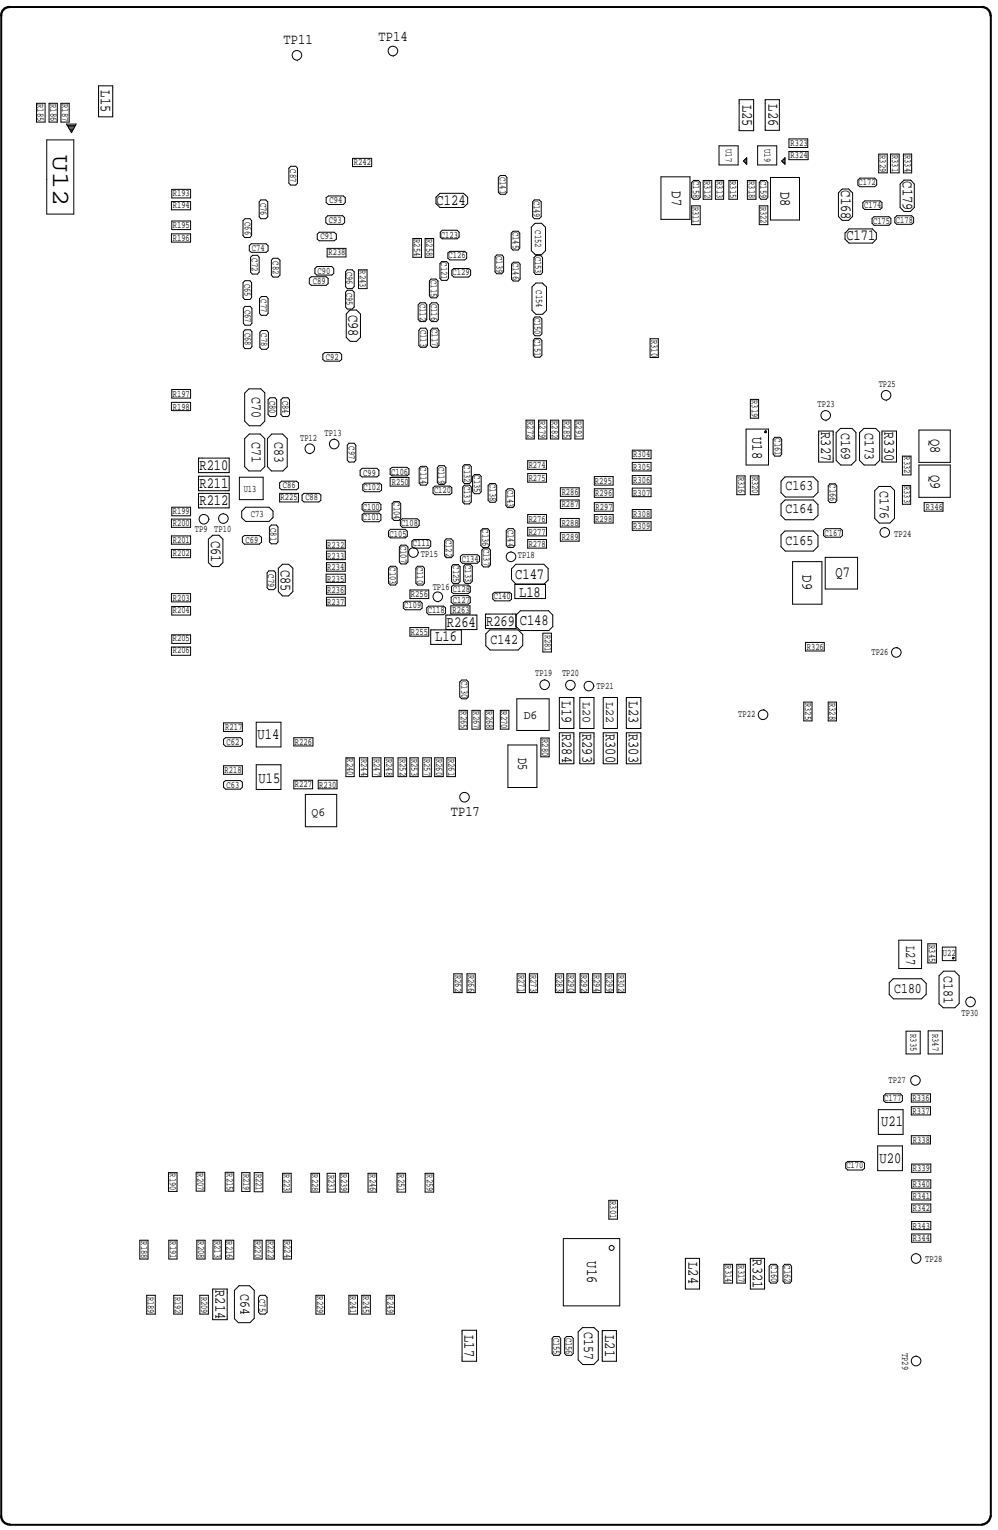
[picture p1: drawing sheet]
<svg xmlns="http://www.w3.org/2000/svg" width="128mm" height="196mm" viewBox="0 0 128 196" stroke-linecap="round" stroke-linejoin="round" font-family="sans-serif">
<g fill="none" stroke="#000" stroke-width=".13">
<path d="M4.7 13.3h1.1v2.4h-1.1zM6 18h3.5v9.5h-3.5zM6.3 13.3h1.1v2.4h-1.1zM7.8 13.3h1.1v2.4h-1.1zM8.5 15.9h1.3l-.6 1.1zM8.6 16.1h1.1M8.8 16.3h.8M8.8 16.4h.7M8.9 16.6h.5M9 16.8h.3M9.1 16.9h.1M12.6 11h1.9v4h-1.9z"/>
<path d="M38.1 7.8h.1M50.4 7.2h.1M92.3 18.7h2.4v2.5h-2.4zM94.9 12.8h1.8v4h-1.8zM97.2 18.7h2.5v2.5h-2.5zM98.2 12.8h1.8v3.9h-1.8zM101.2 19.4h2.5v1.1h-2.5zM101.2 17.8h2.5v1.1h-2.5zM112.8 19.8h1.1v2.4h-1.1zM114.3 19.8h1.1v2.4h-1.1zM115.9 19.8h1.1v2.4h-1.1zM22 25.9h2.5v1h-2.5z"/>
<path d="M22 30h2.5v1.1h-2.5zM22 24.3h2.5v1.1h-2.5zM22 28.4h2.5v1.1h-2.5zM31.4 39.3h.7l.2 .3v1.9l-.2 .3h-.7l-.2-.3v-1.9zM31.4 36h.7l.2 .3v1.9l-.2 .3h-.7l-.2-.3v-1.9zM31.4 28.1h.7l.2 .2v1.9l-.2 .3h-.7l-.2-.3v-1.9zM32 31.5l.2-.2h2l.2 .2v.7l-.2 .2h-2l-.2-.2zM32.4 32.8h.7l.2 .2v1.9l-.2 .3h-.7l-.2-.3v-1.9zM33.5 25.7h.6l.3 .2v1.9l-.3 .3h-.6l-.2-.3v-1.9zM33.6 38.1h.6l.2 .2v1.9l-.2 .3h-.7l-.2-.3v-1.9zM35 33.2h.7l.2 .2v1.9l-.2 .3h-.7l-.2-.3v-1.9zM37.3 21.3h.7l.2 .3v1.9l-.2 .3h-.7l-.2-.3v-1.9z"/>
<path d="M39.7 35.7l.3-.2h1.9l.2 .2v.7l-.2 .2h-1.9l-.3-.2zM40.4 34.5l.3-.3h1.9l.2 .3v.6l-.2 .2h-1.9l-.3-.2zM40.7 30.1l.3-.3h1.9l.3 .3v.6l-.3 .2h-1.9l-.3-.2zM41.9 25.4l.3-.2h1.9l.2 .2v.6l-.2 .3h-1.9l-.3-.3zM42 31.9h2.4v1.1h-2.4zM42.1 27.7h1.9l.2 .3v.6l-.2 .2h-1.9l-.3-.2v-.6zM44.6 34.6h.6l.3 .3v1.9l-.3 .3h-.6l-.2-.3v-1.9zM44.6 37.3h.6l.3 .2v1.9l-.3 .3h-.6l-.2-.3v-1.9zM44.8 39.9l.1-.1h.9l.5 .5v3l-.5 .5h-.9l-.5-.5v-3zM45.2 20.3h2.5v1.1h-2.5zM46 34.6h1.1v2.5h-1.1zM53 30.6h1.1v2.4h-1.1z"/>
<path d="M53.9 38.9h.7l.2 .2v1.9l-.2 .3h-.7l-.2-.3v-1.9zM54.6 30.6h1.1v2.4h-1.1zM55.3 35.8h.7l.2 .3v1.9l-.2 .2h-.7l-.2-.2v-1.9zM55.4 38.9h.6l.2 .2v1.9l-.2 .3h-.6l-.3-.3v-1.9zM56 25.3l.5-.5h3l.5 .5v.8l-.5 .5h-3l-.5-.5zM56.7 33.6h.6l.3 .2v1.9l-.2 .3h-.7l-.2-.3v-1.9zM56.8 29.6h1.9l.2 .2v.6l-.2 .3h-1.9l-.3-.3v-.6zM57.5 32.5l.2-.2h1.9l.3 .2v.7l-.3 .2h-1.9l-.2-.2zM58 34.7l.2-.2h1.9l.3 .2v.6l-.3 .3h-1.9l-.2-.3zM63.7 32.7h.7l.2 .3v1.9l-.2 .2h-.7l-.2-.2v-1.9zM64.2 22.5h.6l.3 .3v1.9l-.3 .2h-.6l-.2-.2v-1.9zM65.9 29.7h.6l.2 .2v1.9l-.2 .3h-.7l-.2-.3v-1.9z"/>
<path d="M65.9 33.7h.6l.2 .2v1.9l-.2 .3h-.6l-.3-.3v-1.9zM68.3 36.8l.5-.5h.8l.5 .5v3l-.5 .6h-.8l-.5-.6zM68.6 25.7h.6l.3 .2v1.9l-.3 .3h-.6l-.2-.3v-1.9zM68.6 28.8l.1-.1h.8l.5 .5v3l-.5 .5h-.8l-.5-.5v-3zM68.8 32.8h.6l.2 .3v1.9l-.2 .2h-.7l-.2-.2v-1.9zM84.8 22.7h3.7v5.5h-3.7zM88.8 26.4h1.1v2.4h-1.1zM89 23.2h.7l.2 .2v1.9l-.2 .3h-.7l-.2-.3v-1.9zM90.2 23.2h1.1v2.4h-1.1zM91.8 23.2h1.1v2.4h-1.1zM93.5 23.2h1.1v2.4h-1.1zM95.4 20.7h.4"/>
<path d="M95.4 20.7l.4-.5v.9zM95.5 20.8h.3M95.6 20.5h.2M95.7 21h.1M95.7 20.3h.1M95.9 23.2h1.1v2.4h-1.1zM97.4 26.4h1.1v2.4h-1.1zM97.7 23.2h.6l.2 .2v1.9l-.2 .3h-.6l-.3-.3v-1.9zM98.9 22.8h3.7v5.4h-3.7zM100.3 20.7l.4-.5v.9zM100.4 20.7h.3M100.4 20.8h.3"/>
<path d="M100.5 20.5h.2M100.6 21h.1M100.7 20.3h.1M108 24.4l.1-.1h.8l.5 .5v3l-.5 .5h-.8l-.5-.5v-3zM109 29.4h3l.5 .5v.8l-.5 .5h-3l-.6-.5v-.8zM110.1 23.1l.3-.2h1.9l.2 .2v.7l-.2 .2h-1.9l-.3-.2zM110.7 26l.3-.2h1.9l.3 .2v.7l-.3 .2h-1.9l-.3-.2zM111.9 28l.3-.2h1.9l.2 .2v.7l-.2 .2h-1.9l-.3-.2zM115.1 27.7h1.9l.3 .3v.6l-.3 .2h-1.9l-.3-.2v-.6zM115.5 23.6l.5-.5h.8l.5 .5v3l-.5 .5h-.8l-.5-.5zM22 51.7h2.5v1h-2.5zM22 50h2.5v1.1h-2.5z"/>
<path d="M25.5 58.8h3.9v1.9h-3.9zM31.4 56.3l.6-.6h1.4l.6 .6v3.6l-.6 .6h-1.4l-.6-.6zM31.4 42.3h.7l.2 .3v1.9l-.2 .3h-.7l-.2-.3v-1.9zM32 49.9h1.5l.5 .5v3.7l-.6 .6h-1.4l-.6-.6v-3.6zM33.6 42.4h.6l.2 .3v1.9l-.2 .2h-.6l-.3-.2v-1.9zM34.4 51.3l.3-.2h.6l.2 .2v1.9l-.2 .3h-.6l-.3-.3zM34.9 55.7h1.4l.6 .6v3.6l-.6 .6h-1.5l-.5-.6v-3.6zM36.1 51.3l.2-.2h.6l.3 .2v1.9l-.3 .3h-.6l-.2-.3zM39.8 58.3h.1M41.4 45.5l.3-.2h1.9l.2 .2v.7l-.2 .2h-1.9l-.3-.2zM42.9 56.4h.1M44.8 56.9h.7l.2 .3v1.9l-.2 .2h-.7l-.2-.2v-1.9z"/>
<path d="M54 42.1h.6l.3 .3v1.9l-.3 .3h-.6l-.2-.3v-1.9zM54 59.9h.7l.2 .2v1.9l-.2 .3h-.7l-.2-.3v-1.9zM55.5 42.1h.6l.2 .3v1.9l-.2 .3h-.6l-.3-.3v-1.9zM56.3 59.8h.7l.2 .2v1.9l-.2 .3h-.7l-.2-.3v-1.9zM59.6 59.7h.7l.2 .2v1.9l-.2 .3h-.7l-.2-.3v-1.9zM67.5 53.9h1.1v2.5h-1.1zM67.7 59.2h2.4v1.1h-2.4zM68.7 43.4h.6l.2 .3v1.9l-.2 .3h-.6l-.3-.3v-1.9zM68.7 40.7h.6l.2 .2v2l-.2 .2h-.6l-.3-.2v-2zM69.1 53.9h1.1v2.5h-1.1zM70.6 53.9h1.1v2.5h-1.1zM72.2 53.9h1.1v2.5h-1.1z"/>
<path d="M73.8 53.9h1v2.5h-1zM81.1 59.4h2.5v1.1h-2.5zM81.1 57.8h2.5v1.1h-2.5zM83.4 43.5h1.1v2.4h-1.1zM95.7 55.1h2.9v4.6h-2.9zM96.3 51.3h1.1v2.4h-1.1zM98.1 55.4l.1 .2 .1-.2M98.2 55.6h.1M98.2 55.3v.1M98.2 55.3h.1M98.2 55.3l.1 .1M98.4 55.4v.1"/>
<path d="M99.4 56.1h.7l.2 .3v1.9l-.2 .3h-.7l-.2-.3v-1.9zM105.1 55.3h1.8v4h-1.8zM106 54h.1M107.3 55.6l.6-.6h1.4l.5 .5v3.6l-.5 .6h-1.4l-.6-.6zM110.9 55h1.5l.5 .5v3.6l-.6 .6h-1.4l-.6-.6v-3.5zM113.2 55.3h1.9v4h-1.9zM113.7 51.4h.1M115.8 58.6h1.1v2.4h-1.1zM117.9 55.2h4.1v4.2h-4.1zM117.9 59.7h4.1v4.2h-4.1zM22 66.6h2.5v1.1h-2.5zM22 68.8h2.5v1.1h-2.5z"/>
<path d="M22 70.5h2.5v1.1h-2.5zM22 76.2h2.5v1.1h-2.5zM22 65.1h2.5v1.1h-2.5zM22 77.9h2.5v1.1h-2.5zM25.5 61.1h3.9v1.9h-3.9zM25.5 63.3h3.9v1.9h-3.9zM26.7 69.2l.6-.5h.8l.5 .5v3l-.5 .5h-.8l-.6-.5zM26.8 66.6v.1M28.6 65.9h.1M30.7 61.3h3.1v2.8h-3.1zM31 65.6l.5-.5h3l.5 .5v.8l-.5 .5h-3l-.5-.5zM31.1 69l.3-.2h1.9l.3 .2v.6l-.3 .3h-1.9l-.3-.3z"/>
<path d="M34.5 73.3h.7l.2 .2v1.9l-.3 .3h-.6l-.2-.3v-1.9zM34.6 67.7l.2-.3h.7l.2 .3v1.9l-.2 .2h-.7l-.2-.2zM35.9 63.3h2.4v1.1h-2.4zM35.9 62l.2-.2h1.9l.3 .2v.7l-.3 .2h-1.9l-.2-.2zM36.2 72.4h.8l.6 .6v3l-.6 .5h-.8l-.5-.5v-3zM38.8 63.6l.2-.3h1.9l.3 .3v.6l-.3 .2h-1.9l-.2-.2zM41.9 73.7h2.4v1.1h-2.4zM41.9 76.7h2.4v1.1h-2.4zM41.9 69.4h2.4v1.1h-2.4zM41.9 70.8h2.4v1.1h-2.4zM41.9 72.2h2.4v1.1h-2.4zM41.9 75.2h2.4v1.1h-2.4z"/>
<path d="M46.2 60.4l.3-.3h1.9l.2 .3v.6l-.2 .2h-1.9l-.3-.2zM46.5 64.8l.2-.3h1.9l.3 .3v.6l-.3 .2h-1.9l-.2-.2zM46.5 66.1l.2-.2h1.9l.3 .2v.7l-.3 .2h-1.9l-.2-.3zM46.6 62.2l.2-.2h1.9l.3 .2v.7l-.3 .2h-1.9l-.2-.2zM49.9 68.2l.2-.2h1.9l.3 .2v.6l-.3 .3h-1.9l-.2-.3zM50.1 61.3h2.4v1.1h-2.4zM50.1 60.2l.2-.2h1.9l.3 .2v.7l-.3 .2h-1.9l-.2-.2zM50.1 72.7h.6l.3 .3v1.9l-.3 .2h-.6l-.2-.2v-1.9zM50.3 64.7l.3-.3h.6l.2 .3v1.9l-.2 .2h-.6l-.3-.2zM51.4 66.8l.2-.2h1.9l.3 .2v.6l-.3 .3h-1.9l-.2-.3zM51.5 70h.6l.3 .2v1.9l-.3 .3h-.6l-.2-.3v-1.9zM51.8 77.4l.2-.2h1.9l.3 .2v.7l-.3 .2h-1.9l-.2-.2z"/>
<path d="M52.6 75.7h2.4v1.1h-2.4zM52.9 69.5l.2-.2h1.9l.3 .2v.6l-.3 .3h-1.9l-.2-.2zM53.6 72.7h.7l.2 .3v1.9l-.2 .2h-.7l-.2-.2v-1.9zM53.7 70.9v.1M54.8 78l.2-.2h1.9l.3 .2v.7l-.3 .2h-1.9l-.2-.2zM55.6 62.6l.2-.2h1.9l.3 .2v.7l-.3 .2h-1.9l-.2-.2zM56.2 77.3h.1M57.2 79h4v1.8h-4zM57.3 69.2h.6l.3 .2v1.9l-.3 .3h-.6l-.2-.3v-1.9zM57.9 77.8h2.4v1h-2.4zM57.9 76.7l.3-.2h1.9l.3 .2v.7l-.3 .2h-1.9l-.3-.3zM57.9 75.3l.3-.2h1.9l.3 .2v.7l-.3 .2h-1.9l-.3-.2z"/>
<path d="M58.2 72.5h.6l.2 .2v1.9l-.2 .3h-.6l-.3-.3v-1.9zM59.1 71.4l.2-.2h1.9l.3 .2v.7l-.3 .2h-1.9l-.2-.2zM59.6 62.3h.7l.2 .2v1.9l-.3 .3h-.6l-.2-.3v-1.9zM59.7 72.4h.7l.2 .3v1.9l-.2 .3h-.7l-.2-.3v-1.9zM60.9 60.9h.6l.3 .3v1.9l-.3 .3h-.6l-.2-.3v-1.9zM61.7 68.1l.3-.2h.6l.2 .2v1.9l-.2 .3h-.6l-.3-.3zM62.1 70.4h.6l.2 .2v1.9l-.2 .3h-.7l-.2-.3v-1.9zM62.3 78.8h3.9v1.9h-3.9zM62.6 62.3l.3-.2h.6l.2 .2v1.9l-.2 .3h-.6l-.3-.3zM63.2 76.3l.3-.3h1.9l.2 .3v.6l-.2 .2h-1.9l-.3-.2zM65 68.1l.2-.2h.7l.2 .2v1.9l-.2 .3h-.7l-.2-.3zM65.2 62.7h.6l.2 .3v1.9l-.2 .3h-.7l-.2-.3v-1.9z"/>
<path d="M65.6 70.8h.1M66.1 75h3.9v1.8h-3.9zM66.2 72.4h3.6l.5 .6v1.5l-.5 .5h-3.6l-.6-.6v-1.4zM66.2 79l.6-.6h3.6l.5 .6v1.4l-.5 .6h-3.6l-.6-.6zM67.7 67.7h2.4v1.1h-2.4zM67.7 60.8h2.4v1.1h-2.4zM67.7 66.1h2.4v1.1h-2.4zM67.7 69.3h2.4v1.1h-2.4zM71.9 68.4h2.4v1.1h-2.4zM71.9 62.6h2.4v1.1h-2.4zM71.9 64.2h2.4v1.1h-2.4zM71.9 66.6h2.4v1.1h-2.4z"/>
<path d="M76.3 64.5h2.4v1.1h-2.4zM76.3 62.7h2.4v1.2h-2.4zM76.3 66.1h2.4v1.1h-2.4zM76.3 61.2h2.4v1.1h-2.4zM81.1 67h2.5v1.1h-2.5zM81.1 61.1h2.5v1.1h-2.5zM81.1 62.7h2.5v1.1h-2.5zM81.1 65.4h2.5v1.1h-2.5zM94.6 61.1h1v2.4h-1zM96.3 61.1h1.1v2.4h-1.1zM100.2 68.7l.5-.5h3.7l.6 .6v1.4l-.6 .6h-3.6l-.6-.6zM100.7 61.2h3.7l.6 .6v1.4l-.6 .6h-3.6l-.6-.5v-1.5z"/>
<path d="M100.7 64.2h3.7l.6 .6v1.4l-.6 .5h-3.6l-.6-.5v-1.5zM101.7 72.1h3.8v5.5h-3.8zM105.7 68.1l.2-.2h2l.2 .2v.7l-.2 .2h-2l-.2-.2zM105.9 71.6h4.2v4h-4.2zM106.5 62.1h.7l.2 .3v1.9l-.2 .2h-.7l-.2-.2v-1.9zM112.8 62.5h1.5l.5 .5v3.6l-.6 .6h-1.4l-.5-.6v-3.6zM113.5 67.7h.1M115.8 62.3h1.1v2.4h-1.1zM118.6 64.5h2.4v1.1h-2.4zM22 83.1h2.5v1h-2.5zM22 81.5h2.5v1.1h-2.5zM28.7 94.9l.2-.2h1.9l.3 .2v.7l-.3 .2h-1.9l-.2-.2z"/>
<path d="M28.7 92.8h2.4v1.1h-2.4zM28.7 98.3h2.4v1.1h-2.4zM32.9 98.2h3.2v3.2h-3.2zM32.9 92.7h3.2v3.2h-3.2zM37.7 94.7h2.5v1.1h-2.5zM44.4 97.3h1.1v2.4h-1.1zM46.1 97.3h1.1v2.4h-1.1zM47.8 97.3h1.1v2.4h-1.1zM49.3 97.3h1.1v2.4h-1.1zM51.1 97.3h1.1v2.4h-1.1zM52.6 97.3h1.1v2.4h-1.1zM52.6 80.6h2.4v1.1h-2.4z"/>
<path d="M54.3 97.3h1.1v2.4h-1.1zM55.3 80.9h3.9v1.8h-3.9zM55.8 97.3h1.1v2.4h-1.1zM57.4 97.3h1.1v2.4h-1.1zM58.9 91.2h1.1v2.4h-1.1zM59.3 87.3h.6l.2 .3v1.9l-.2 .2h-.6l-.3-.2v-1.9zM60.6 91.2h1v2.4h-1zM62.3 91.2h1v2.4h-1zM62.3 81.4l.6-.5h3.6l.6 .6v1.4l-.6 .6h-3.6l-.6-.6zM64.2 91.2h1.1v2.4h-1.1zM65.2 95.6h3.7v5.5h-3.7zM66.3 89.7h4.2v4.1h-4.2z"/>
<path d="M69.4 94.8h1.1v2.4h-1.1zM69.7 81.3h1.1v2.4h-1.1zM69.9 87.3h.1M71.8 89.5h1.8v4h-1.8zM71.8 94.1h1.8v4h-1.8zM73.2 88.6h.1M74.4 89.5h1.8v4h-1.8zM74.4 94.1h1.8v4h-1.8zM76.2 88.1h.1M77.4 89.5h1.8v4h-1.8zM77.4 94.1h1.8v4h-1.8zM80.4 89.5h1.8v4h-1.8z"/>
<path d="M80.4 94.1h1.8v4h-1.8zM97.9 91.1h.1M103.2 90.1h1v2.5h-1zM103.4 82.5h2.4v1.1h-2.4zM106.3 90.1h1v2.5h-1zM115.1 83.2h.1M28.7 100.4l.2-.2h1.9l.3 .2v.7l-.3 .2h-1.9l-.2-.2zM37.7 100.2h2.4v1.1h-2.4zM39.2 102h4v4.1h-4zM40.8 100.2h2.5v1.1h-2.5zM59.6 101.7h.1M58.2 125h1.1v2.4h-1.1z"/>
<path d="M59.9 125h1.1v2.4h-1.1zM66.4 125h1v2.4h-1zM67.9 125h1.1v2.4h-1.1zM71.3 125h1v2.4h-1zM72.8 125h1v2.4h-1zM74.5 125h1v2.4h-1zM76.1 125h1v2.4h-1zM77.7 125h1v2.4h-1zM79.2 125h1.1v2.4h-1.1zM114.1 126.2l.5-.5h3.7l.6 .5v1.4l-.6 .6h-3.6l-.6-.5zM115.3 120.7h3v3.6h-3zM116.3 132.4h1.8v2.9h-1.8z"/>
<path d="M117.5 138.1h.1M119.1 121.2h1.1v2.4h-1.1zM119.1 132.3h1.8v3h-1.8zM120.5 125.3l.6-.6h1.4l.6 .6v3.5l-.6 .6h-1.4l-.6-.5zM120.9 121.6h1.8v1.7h-1.8zM122.3 122.9l.2 .1-.2 .1zM124.5 128h.1M17.9 159.2h1.1v2.4h-1.1zM21.6 150.5h1.1v2.5h-1.1zM21.7 159.2h1v2.4h-1zM25.2 150.5h1.1v2.4h-1.1zM25.3 159.2h1v2.4h-1z"/>
<path d="M27.3 159.2h1.1v2.4h-1.1zM28.9 150.5h1.1v2.4h-1.1zM28.9 159.2h1.1v2.4h-1.1zM31 150.5h1.1v2.5h-1.1zM32.6 159.2h1v2.4h-1zM32.6 150.5h1.1v2.5h-1.1zM34.2 159.2h1v2.4h-1zM36.3 150.6h1.1v2.4h-1.1zM36.4 159.2h1v2.4h-1zM39.9 150.6h1.1v2.4h-1.1zM42 150.6h1v2.4h-1zM43.6 150.6h1.1v2.4h-1.1z"/>
<path d="M47.2 150.6h1.1v2.4h-1.1zM51 150.6h1.1v2.4h-1.1zM54.6 150.6h1.1v2.4h-1.1zM72.3 159h7.2v8.7h-7.2zM78.1 154.1h1.1v2.4h-1.1zM108.5 149.3l.3-.2h1.9l.2 .2v.7l-.2 .2h-1.9l-.3-.2zM112.6 147.1h3.2v3.2h-3.2zM112.7 142.5h3.2v3.1h-3.2zM113.7 140.4h1.9l.2 .3v.6l-.2 .2h-1.9l-.3-.2v-.6zM117 145.8h2.4v1.1h-2.4zM117 140.4h2.4v1.1h-2.4zM117 142.1h2.4v1h-2.4z"/>
<path d="M117 149.4h2.5v1.1h-2.5zM117 153h2.5v1.1h-2.5zM117 158.4h2.5v1.1h-2.5zM117 151.5h2.5v1h-2.5zM117 154.6h2.5v1h-2.5zM117 156.8h2.5v1.1h-2.5zM18.8 166.3h1.1v2.4h-1.1zM22.3 166.3h1.1v2.4h-1.1zM25.6 166.3h1.1v2.4h-1.1zM27.3 165.5h1.9v3.9h-1.9zM30.1 165.7l.6-.6h1.3l.6 .6v3.6l-.5 .5h-1.5l-.5-.5zM33.4 166.3h.6l.3 .3v1.9l-.3 .2h-.6l-.2-.2v-1.9z"/>
<path d="M40.5 166.3h1.1v2.4h-1.1zM44.8 166.3h1.1v2.4h-1.1zM46.4 166.3h1.1v2.4h-1.1zM49.6 166.3h1v2.4h-1zM59.3 170.8h1.9v4h-1.9zM71.1 171.6h.6l.3 .2v1.9l-.3 .3h-.6l-.2-.3v-1.9zM72.7 171.6h.7l.2 .2v1.9l-.2 .3h-.7l-.2-.3v-1.9zM74.7 170.4h1.5l.6 .6v3.6l-.6 .6h-1.4l-.6-.6v-3.6zM77.3 170.8h1.8v4h-1.8zM88 161.6h1.8v3.9h-1.8zM92.9 162.3h1.1v2.4h-1.1zM94.6 162.3h1.1v2.4h-1.1z"/>
<path d="M96.3 161.6h1.8v3.9h-1.8zM98.9 162.3h.7l.2 .3v1.9l-.2 .2h-.7l-.2-.2v-1.9zM100.7 162.3h.7l.2 .3v1.9l-.2 .2h-.7l-.2-.2v-1.9zM117.5 174.1h.1M117.5 160.9h.1"/>
<circle cx="38.1" cy="7.1" r=".62"/>
<circle cx="50.4" cy="6.5" r=".62"/>
<circle cx="39.8" cy="57.6" r=".62"/>
<circle cx="42.9" cy="57" r=".62"/>
<circle cx="106" cy="53.3" r=".62"/>
<circle cx="113.7" cy="50.7" r=".62"/>
<circle cx="26.2" cy="66.7" r=".62"/>
<circle cx="28.7" cy="66.6" r=".62"/>
<circle cx="53.1" cy="70.9" r=".62"/>
<circle cx="56.2" cy="76.6" r=".62"/>
<circle cx="65.6" cy="71.5" r=".62"/>
<circle cx="113.5" cy="68.4" r=".62"/>
<circle cx="69.9" cy="87.9" r=".62"/>
<circle cx="73.2" cy="88" r=".62"/>
<circle cx="75.6" cy="88.1" r=".62"/>
<circle cx="97.9" cy="91.8" r=".62"/>
<circle cx="115" cy="83.8" r=".62"/>
<circle cx="59.6" cy="102.3" r=".62"/>
<circle cx="117.5" cy="138.7" r=".62"/>
<circle cx="124.6" cy="128.6" r=".62"/>
<circle cx="78.5" cy="160.2" r=".32"/>
<circle cx="117.6" cy="174.7" r=".62"/>
<circle cx="117.6" cy="161.6" r=".62"/>
</g>
<path d="M1.3 .9a1.05 1.05 0 0 0-1.1 1.1M126.1 .9a1.07 1.07 0 0 1 1 1.1M.2 194.7a1.07 1.07 0 0 0 1.1 1M127.1 194.7a1.17 1.17 0 0 1-1 1" fill="none" stroke="#000" stroke-width=".3"/>
<path d="M.2 2v192.7M1.3 .9h124.8M127.2 2v192.7M1.3 195.8h124.8" fill="none" stroke="#000" stroke-width=".25"/>
<text font-size="3.2" x="6.8" y="20" transform="rotate(90 6.8 20)">U12</text>
<g font-size="2">
<text x="12.9" y="11.6" transform="rotate(90 12.9 11.6)">L15</text>
<text x="95.3" y="13.4" transform="rotate(90 95.3 13.4)">L25</text>
<text x="98.6" y="13.4" transform="rotate(90 98.6 13.4)">L26</text>
<text x="115.9" y="23.3" transform="rotate(90 115.9 23.3)">C179</text>
<text x="56" y="26.3">C124</text>
<text x="86.2" y="24.6" transform="rotate(90 86.2 24.6)">D7</text>
<text x="100.1" y="24.6" transform="rotate(90 100.1 24.6)">D8</text>
<text x="107.9" y="24.4" transform="rotate(90 107.9 24.4)">C168</text>
<text x="108.6" y="30.9">C171</text>
<text x="44.7" y="40.4" transform="rotate(90 44.7 40.4)">C98</text>
<text x="96.6" y="56.1" transform="rotate(90 96.6 56.1)">U18</text>
<text x="105.4" y="55.5" transform="rotate(90 105.4 55.5)">R327</text>
<text x="113.5" y="55.5" transform="rotate(90 113.5 55.5)">R330</text>
<text x="119.4" y="56.3" transform="rotate(90 119.4 56.3)">Q8</text>
<text x="25.6" y="64.8">R212</text>
<text x="25.6" y="62.6">R211</text>
<text x="25.6" y="60.3">R210</text>
<text x="119.4" y="60.9" transform="rotate(90 119.4 60.9)">Q9</text>
<text x="27.1" y="69.4" transform="rotate(90 27.1 69.4)">C61</text>
<text x="36.1" y="73.1" transform="rotate(90 36.1 73.1)">C85</text>
<text x="66.1" y="74.3">C147</text>
<text x="66.6" y="76.6">L18</text>
<text x="103" y="73.9" transform="rotate(90 103 73.9)">D9</text>
<text x="107.2" y="74.1">Q7</text>
<text x="55.9" y="82.3">L16</text>
<text x="57.4" y="80.4">R264 R269 C148</text>
<text x="33.1" y="94.9">U14</text>
<text x="72.1" y="90.1" transform="rotate(90 72.1 90.1)">L19 R284</text>
<text x="74.7" y="94.2" transform="rotate(90 74.7 94.2)">R293</text>
<text x="77.8" y="94.2" transform="rotate(90 77.8 94.2)">R300</text>
<text x="80.7" y="90.1" transform="rotate(90 80.7 90.1)">L23 R303</text>
<text x="33.2" y="100.5">U15</text>
<text x="112.9" y="149.3">U20</text>
<text x="113.1" y="144.6">U21</text>
<text x="75.3" y="161.9" transform="rotate(90 75.3 161.9)">U16</text>
<text x="96.6" y="161.7" transform="rotate(90 96.6 161.7)">R321</text>
<text x="27.7" y="165.6" transform="rotate(90 27.7 165.6)">R214</text>
<text x="88.3" y="162" transform="rotate(90 88.3 162)">L24</text>
<text x="59.6" y="171.4" transform="rotate(90 59.6 171.4)">L17</text>
<text x="77.7" y="171.4" transform="rotate(90 77.7 171.4)">L21</text>
</g>
<g font-size="1.9">
<text x="36.4" y="5.7">TP11</text>
<text x="48.6" y="5.2">TP14</text>
<text x="32.3" y="50.9" transform="rotate(90 32.3 50.9)">C70</text>
<text x="32.3" y="56.8" transform="rotate(90 32.3 56.8)">C71</text>
<text x="35.2" y="56.8" transform="rotate(90 35.2 56.8)">C83</text>
<text x="107.9" y="55.6" transform="rotate(90 107.9 55.6)">C169</text>
<text x="111" y="55.6" transform="rotate(90 111 55.6)">C173</text>
<text x="100.8" y="62.9">C163</text>
<text x="100.8" y="65.8">C164</text>
<text x="112.9" y="63" transform="rotate(90 112.9 63)">C176</text>
<text x="100.8" y="70">C165</text>
<text x="62.9" y="82.7">C142</text>
<text x="66.5" y="97.3" transform="rotate(90 66.5 97.3)">D5</text>
<text x="57.9" y="104.8">TP17</text>
<text x="116.3" y="121.5" transform="rotate(90 116.3 121.5)">L27</text>
<text x="121.1" y="125.3" transform="rotate(90 121.1 125.3)">C181</text>
<text x="114.8" y="127.4">C180</text>
<text x="30.8" y="166.2" transform="rotate(90 30.8 166.2)">C64</text>
<text x="75" y="171" transform="rotate(90 75 171)">C157</text>
</g>
<g font-size="1.6">
<text x="67.2" y="92.3">D6</text>
<text x="74.8" y="90.2" transform="rotate(90 74.8 90.2)">L20</text>
<text x="77.8" y="90.2" transform="rotate(90 77.8 90.2)">L22</text>
<text x="40" y="104.7">Q6</text>
</g>
<g font-size="1.3">
<text x="4.8" y="13.3" transform="rotate(90 4.8 13.3)">R185</text>
<text x="6.5" y="13.3" transform="rotate(90 6.5 13.3)">R186</text>
<text x="8" y="13.3" transform="rotate(90 8 13.3)">R187</text>
<text x="37.2" y="21.7" transform="rotate(90 37.2 21.7)">C87</text>
<text x="45.4" y="21.2">R242</text>
<text x="64.2" y="22.7" transform="rotate(90 64.2 22.7)">C141</text>
<text x="89" y="23.3" transform="rotate(90 89 23.3)">C158</text>
<text x="90.4" y="23.3" transform="rotate(90 90.4 23.3)">R312</text>
<text x="92" y="23.3" transform="rotate(90 92 23.3)">R313</text>
<text x="93.2" y="19.1" transform="rotate(90 93.2 19.1)">U17</text>
<text x="93.7" y="23.3" transform="rotate(90 93.7 23.3)">R315</text>
<text x="96.1" y="23.3" transform="rotate(90 96.1 23.3)">R318</text>
<text x="97.6" y="23.3" transform="rotate(90 97.6 23.3)">C159</text>
<text x="98.1" y="19.1" transform="rotate(90 98.1 19.1)">U19</text>
<text x="101.5" y="20.3">R324</text>
<text x="101.5" y="18.7">R323</text>
<text x="110.2" y="23.8">C172</text>
<text x="112.9" y="19.9" transform="rotate(90 112.9 19.9)">R329</text>
<text x="114.5" y="19.9" transform="rotate(90 114.5 19.9)">R331</text>
<text x="116.1" y="19.9" transform="rotate(90 116.1 19.9)">R334</text>
<text x="22.2" y="29.3">R195</text>
<text x="22.2" y="26.8">R194</text>
<text x="22.2" y="25.2">R193</text>
<text x="31.4" y="28.5" transform="rotate(90 31.4 28.5)">C66</text>
<text x="33.4" y="26" transform="rotate(90 33.4 26)">C76</text>
<text x="42.2" y="28.6">C93</text>
<text x="42.3" y="26">C94</text>
<text x="65.8" y="29.8" transform="rotate(90 65.8 29.8)">C145</text>
<text x="68.5" y="25.8" transform="rotate(90 68.5 25.8)">C149</text>
<text x="68.7" y="29.6" transform="rotate(90 68.7 29.6)">C152</text>
<text x="88.9" y="26.5" transform="rotate(90 88.9 26.5)">R311</text>
<text x="97.6" y="26.5" transform="rotate(90 97.6 26.5)">R322</text>
<text x="110.9" y="26.7">C174</text>
<text x="112" y="28.7">C175 C178</text>
<text x="22.2" y="30.9">R196</text>
<text x="32.3" y="32.2">C74</text>
<text x="32.3" y="33.2" transform="rotate(90 32.3 33.2)">C72</text>
<text x="35" y="33.5" transform="rotate(90 35 33.5)">C82</text>
<text x="40.8" y="35.1">C90</text>
<text x="41.1" y="30.7">C91</text>
<text x="42.2" y="32.8">R238</text>
<text x="44.5" y="34.9" transform="rotate(90 44.5 34.9)">C96</text>
<text x="46.2" y="34.7" transform="rotate(90 46.2 34.7)">R243</text>
<text x="53.2" y="30.7" transform="rotate(90 53.2 30.7)">R254</text>
<text x="54.7" y="30.7" transform="rotate(90 54.7 30.7)">R258</text>
<text x="55.3" y="36" transform="rotate(90 55.3 36)">C115 C116</text>
<text x="56.6" y="30.5">C123</text>
<text x="56.6" y="33.7" transform="rotate(90 56.6 33.7)">C121</text>
<text x="57.6" y="33.2">C126</text>
<text x="58.1" y="35.4">C129</text>
<text x="63.7" y="32.9" transform="rotate(90 63.7 32.9)">C139</text>
<text x="65.8" y="33.8" transform="rotate(90 65.8 33.8)">C146</text>
<text x="68.7" y="32.9" transform="rotate(90 68.7 32.9)">C153</text>
<text x="31.4" y="36.4" transform="rotate(90 31.4 36.4)">C65</text>
<text x="31.4" y="39.8" transform="rotate(90 31.4 39.8)">C67</text>
<text x="33.5" y="38.5" transform="rotate(90 33.5 38.5)">C77</text>
<text x="40.2" y="36.4">C89</text>
<text x="44.5" y="37.6" transform="rotate(90 44.5 37.6)">C95</text>
<text x="53.9" y="39" transform="rotate(90 53.9 39)">C112</text>
<text x="68.6" y="40.8" transform="rotate(90 68.6 40.8)">C150 C151</text>
<text x="68.8" y="37.3" transform="rotate(90 68.8 37.3)">C154</text>
<text x="31.4" y="42.7" transform="rotate(90 31.4 42.7)">C68</text>
<text x="33.5" y="42.8" transform="rotate(90 33.5 42.8)">C78</text>
<text x="41.8" y="46.2">C92</text>
<text x="54" y="42.3" transform="rotate(90 54 42.3)">C113</text>
<text x="55.4" y="42.3" transform="rotate(90 55.4 42.3)">C117</text>
<text x="83.6" y="43.6" transform="rotate(90 83.6 43.6)">R310</text>
<text x="22.2" y="52.6">R198</text>
<text x="22.2" y="50.9">R197</text>
<text x="34.6" y="51.4" transform="rotate(90 34.6 51.4)">C80</text>
<text x="36.3" y="51.4" transform="rotate(90 36.3 51.4)">C84</text>
<text x="96.5" y="51.4" transform="rotate(90 96.5 51.4)">R319</text>
<text x="104.9" y="52.2">TP23</text>
<text x="112.8" y="49.7">TP25</text>
<text x="38.5" y="56.6">TP12</text>
<text x="41.6" y="56">TP13</text>
<text x="44.8" y="57.3" transform="rotate(90 44.8 57.3)">C97</text>
<text x="54" y="60" transform="rotate(90 54 60)">C114</text>
<text x="56.3" y="59.9" transform="rotate(90 56.3 59.9)">C119</text>
<text x="59.6" y="59.7" transform="rotate(90 59.6 59.7)">C132 C131</text>
<text x="67.7" y="54.1" transform="rotate(90 67.7 54.1)">R272</text>
<text x="69.2" y="54.1" transform="rotate(90 69.2 54.1)">R279</text>
<text x="70.8" y="54.1" transform="rotate(90 70.8 54.1)">R282</text>
<text x="72.4" y="54.1" transform="rotate(90 72.4 54.1)">R285</text>
<text x="73.9" y="54.1" transform="rotate(90 73.9 54.1)">R291</text>
<text x="81.3" y="58.7">R304</text>
<text x="99.4" y="56.3" transform="rotate(90 99.4 56.3)">C161</text>
<text x="116" y="58.6" transform="rotate(90 116 58.6)">R332</text>
<text x="31.3" y="63.1">U13</text>
<text x="36" y="64.2">R225</text>
<text x="36.3" y="62.7">C86</text>
<text x="39.2" y="64.2">C88</text>
<text x="46.6" y="65.5">C100</text>
<text x="46.6" y="61.1">C99</text>
<text x="46.6" y="63">C102</text>
<text x="50.2" y="60.9">C106</text>
<text x="50.3" y="62.2">R250</text>
<text x="50.5" y="64.5" transform="rotate(90 50.5 64.5)">C104</text>
<text x="55.7" y="63.3">C120</text>
<text x="60.9" y="61" transform="rotate(90 60.9 61)">C135</text>
<text x="62.9" y="62.2" transform="rotate(90 62.9 62.2)">C138</text>
<text x="65.1" y="62.9" transform="rotate(90 65.1 62.9)">C143</text>
<text x="67.8" y="60.1">R274</text>
<text x="67.8" y="61.7">R275</text>
<text x="72.1" y="65.1">R287</text>
<text x="72.1" y="63.6">R286</text>
<text x="76.4" y="62.2">R295</text>
<text x="76.4" y="63.7">R296</text>
<text x="76.4" y="65.5">R297</text>
<text x="81.3" y="63.6">R307</text>
<text x="81.3" y="62">R306</text>
<text x="81.3" y="60.3">R305</text>
<text x="94.8" y="61.2" transform="rotate(90 94.8 61.2)">R316</text>
<text x="96.5" y="61.2" transform="rotate(90 96.5 61.2)">R320</text>
<text x="106.5" y="62.2" transform="rotate(90 106.5 62.2)">C166</text>
<text x="116" y="62.4" transform="rotate(90 116 62.4)">R333</text>
<text x="118.8" y="65.4">R346</text>
<text x="22.2" y="66">R199</text>
<text x="22.2" y="71.4">R202</text>
<text x="22.2" y="69.7">R201</text>
<text x="22.2" y="67.6">R200</text>
<text x="25" y="68.3">TP9 TP10</text>
<text x="31.5" y="69.7">C69</text>
<text x="32.2" y="66.4">C73</text>
<text x="34.7" y="67.8" transform="rotate(90 34.7 67.8)">C81</text>
<text x="42" y="71.7">R233</text>
<text x="42" y="70.3">R232</text>
<text x="46.6" y="66.8">C101</text>
<text x="50" y="68.9">C105</text>
<text x="51.4" y="70.1" transform="rotate(90 51.4 70.1)">C107</text>
<text x="51.5" y="67.5">C108</text>
<text x="53" y="70.2">C111</text>
<text x="54" y="71.6">TP15</text>
<text x="57.2" y="69.3" transform="rotate(90 57.2 69.3)">C122</text>
<text x="61.9" y="68" transform="rotate(90 61.9 68)">C136 C137</text>
<text x="65.2" y="68" transform="rotate(90 65.2 68)">C144</text>
<text x="66.5" y="71.7">TP18</text>
<text x="67.8" y="70.2">R278</text>
<text x="67.8" y="68.6">R277</text>
<text x="67.8" y="67">R276</text>
<text x="72.1" y="69.3">R289</text>
<text x="72.1" y="67.5">R288</text>
<text x="76.4" y="67">R298</text>
<text x="81.3" y="67.9">R309</text>
<text x="81.3" y="66.4">R308</text>
<text x="105.8" y="68.8">C167</text>
<text x="114.8" y="68.9">TP24</text>
<text x="22.2" y="77.1">R203</text>
<text x="34.4" y="73.8" transform="rotate(90 34.4 73.8)">C79</text>
<text x="42" y="77.7">R237</text>
<text x="42" y="76.2">R236</text>
<text x="42" y="74.7">R235</text>
<text x="42" y="73.2">R234</text>
<text x="50" y="72.8" transform="rotate(90 50 72.8)">C103</text>
<text x="52.7" y="76.6">R256</text>
<text x="53.5" y="72.8" transform="rotate(90 53.5 72.8)">C110</text>
<text x="55.5" y="75.7">TP16</text>
<text x="58.1" y="76">C128</text>
<text x="58.1" y="77.4">C127</text>
<text x="58.2" y="72.6" transform="rotate(90 58.2 72.6)">C125</text>
<text x="59.3" y="72.1">C134</text>
<text x="59.7" y="72.5" transform="rotate(90 59.7 72.5)">C133</text>
<text x="63.4" y="76.9">C140</text>
<text x="22.2" y="83.9">R206</text>
<text x="22.2" y="82.3">R205</text>
<text x="22.2" y="78.8">R204</text>
<text x="51.9" y="78.1">C109</text>
<text x="52.7" y="81.5">R255</text>
<text x="54.9" y="78.8">C118</text>
<text x="58.1" y="78.7">R263</text>
<text x="69.9" y="81.5" transform="rotate(90 69.9 81.5)">R281</text>
<text x="103.5" y="83.4">R326</text>
<text x="59.2" y="87.4" transform="rotate(90 59.2 87.4)">C130</text>
<text x="68.7" y="86.8">TP19</text>
<text x="72.1" y="86.8">TP20</text>
<text x="76.6" y="88.5">TP21</text>
<text x="111.8" y="84.1">TP26</text>
<text x="28.9" y="93.7">R217</text>
<text x="29.1" y="95.6">C62</text>
<text x="37.8" y="95.6">R226</text>
<text x="59.1" y="91.3" transform="rotate(90 59.1 91.3)">R265</text>
<text x="60.8" y="91.3" transform="rotate(90 60.8 91.3)">R267</text>
<text x="62.4" y="91.3" transform="rotate(90 62.4 91.3)">R268</text>
<text x="64.3" y="91.3" transform="rotate(90 64.3 91.3)">R270</text>
<text x="69.6" y="94.9" transform="rotate(90 69.6 94.9)">R280</text>
<text x="94.7" y="92.1">TP22</text>
<text x="103.3" y="90.2" transform="rotate(90 103.3 90.2)">R325</text>
<text x="106.5" y="90.2" transform="rotate(90 106.5 90.2)">R328</text>
<text x="28.8" y="99.2">R218</text>
<text x="29.1" y="101.1">C63</text>
<text x="37.8" y="101">R227</text>
<text x="41" y="101.1">R230</text>
<text x="44.6" y="97.4" transform="rotate(90 44.6 97.4)">R240</text>
<text x="46.3" y="97.4" transform="rotate(90 46.3 97.4)">R244</text>
<text x="48" y="97.4" transform="rotate(90 48 97.4)">R247</text>
<text x="49.6" y="97.4" transform="rotate(90 49.6 97.4)">R248</text>
<text x="51.3" y="97.4" transform="rotate(90 51.3 97.4)">R252</text>
<text x="52.8" y="97.4" transform="rotate(90 52.8 97.4)">R253</text>
<text x="54.4" y="97.4" transform="rotate(90 54.4 97.4)">R257</text>
<text x="56" y="97.4" transform="rotate(90 56 97.4)">R260</text>
<text x="57.6" y="97.4" transform="rotate(90 57.6 97.4)">R261</text>
<text x="58.4" y="125.1" transform="rotate(90 58.4 125.1)">R262</text>
<text x="60.1" y="125.1" transform="rotate(90 60.1 125.1)">R266</text>
<text x="66.5" y="125.1" transform="rotate(90 66.5 125.1)">R271</text>
<text x="68.1" y="125.1" transform="rotate(90 68.1 125.1)">R273</text>
<text x="71.4" y="125.1" transform="rotate(90 71.4 125.1)">R283</text>
<text x="72.9" y="125.1" transform="rotate(90 72.9 125.1)">R290</text>
<text x="74.6" y="125.1" transform="rotate(90 74.6 125.1)">R292</text>
<text x="76.2" y="125.1" transform="rotate(90 76.2 125.1)">R294</text>
<text x="77.8" y="125.1" transform="rotate(90 77.8 125.1)">R299</text>
<text x="79.3" y="125.1" transform="rotate(90 79.3 125.1)">R302</text>
<text x="119.2" y="121.3" transform="rotate(90 119.2 121.3)">R345</text>
<text x="121" y="122.8">U22</text>
<text x="123.4" y="130.4">TP30</text>
<text x="116.8" y="132.8" transform="rotate(90 116.8 132.8)">R335</text>
<text x="119.7" y="132.7" transform="rotate(90 119.7 132.7)">R347</text>
<text x="113.5" y="141.4">C177</text>
<text x="114" y="139">TP27</text>
<text x="117.1" y="143">R337</text>
<text x="117.1" y="141.4">R336</text>
<text x="108.6" y="150">C170</text>
<text x="117.2" y="146.7">R338</text>
<text x="21.8" y="150.6" transform="rotate(90 21.8 150.6)">R190</text>
<text x="25.3" y="150.6" transform="rotate(90 25.3 150.6)">R207</text>
<text x="29.1" y="150.6" transform="rotate(90 29.1 150.6)">R215</text>
<text x="31.2" y="150.7" transform="rotate(90 31.2 150.7)">R219</text>
<text x="32.8" y="150.7" transform="rotate(90 32.8 150.7)">R221</text>
<text x="36.4" y="150.8" transform="rotate(90 36.4 150.8)">R223</text>
<text x="40.1" y="150.8" transform="rotate(90 40.1 150.8)">R228</text>
<text x="42.2" y="150.8" transform="rotate(90 42.2 150.8)">R231</text>
<text x="43.8" y="150.8" transform="rotate(90 43.8 150.8)">R239</text>
<text x="47.4" y="150.8" transform="rotate(90 47.4 150.8)">R246</text>
<text x="51.1" y="150.8" transform="rotate(90 51.1 150.8)">R251</text>
<text x="54.8" y="150.8" transform="rotate(90 54.8 150.8)">R259</text>
<text x="78.3" y="154.2" transform="rotate(90 78.3 154.2)">R301</text>
<text x="117.2" y="155.5">R342</text>
<text x="117.2" y="153.9">R341</text>
<text x="117.2" y="152.4">R340</text>
<text x="117.2" y="150.4">R339</text>
<text x="18.1" y="159.4" transform="rotate(90 18.1 159.4)">R188</text>
<text x="21.8" y="159.4" transform="rotate(90 21.8 159.4)">R191</text>
<text x="25.4" y="159.4" transform="rotate(90 25.4 159.4)">R208</text>
<text x="27.5" y="159.3" transform="rotate(90 27.5 159.3)">R213</text>
<text x="29.1" y="159.4" transform="rotate(90 29.1 159.4)">R216</text>
<text x="32.7" y="159.3" transform="rotate(90 32.7 159.3)">R220</text>
<text x="34.4" y="159.3" transform="rotate(90 34.4 159.3)">R222</text>
<text x="36.5" y="159.3" transform="rotate(90 36.5 159.3)">R224</text>
<text x="117.2" y="159.3">R344</text>
<text x="117.2" y="157.7">R343</text>
<text x="19" y="166.5" transform="rotate(90 19 166.5)">R189</text>
<text x="22.4" y="166.5" transform="rotate(90 22.4 166.5)">R192</text>
<text x="25.8" y="166.5" transform="rotate(90 25.8 166.5)">R209</text>
<text x="33.3" y="166.8" transform="rotate(90 33.3 166.8)">C75</text>
<text x="40.7" y="166.4" transform="rotate(90 40.7 166.4)">R229</text>
<text x="44.9" y="166.4" transform="rotate(90 44.9 166.4)">R241</text>
<text x="46.6" y="166.4" transform="rotate(90 46.6 166.4)">R245</text>
<text x="49.7" y="166.4" transform="rotate(90 49.7 166.4)">R249</text>
<text x="93.1" y="162.4" transform="rotate(90 93.1 162.4)">R314</text>
<text x="94.8" y="162.4" transform="rotate(90 94.8 162.4)">R317</text>
<text x="99" y="162.4" transform="rotate(90 99 162.4)">C160</text>
<text x="100.7" y="162.4" transform="rotate(90 100.7 162.4)">C162</text>
<text x="118.7" y="162.1">TP28</text>
<text x="71" y="171.7" transform="rotate(90 71 171.7)">C155</text>
<text x="72.6" y="171.7" transform="rotate(90 72.6 171.7)">C156</text>
<text x="115.8" y="173.7" transform="rotate(90 115.8 173.7)">TP29</text>
</g>
</svg>
